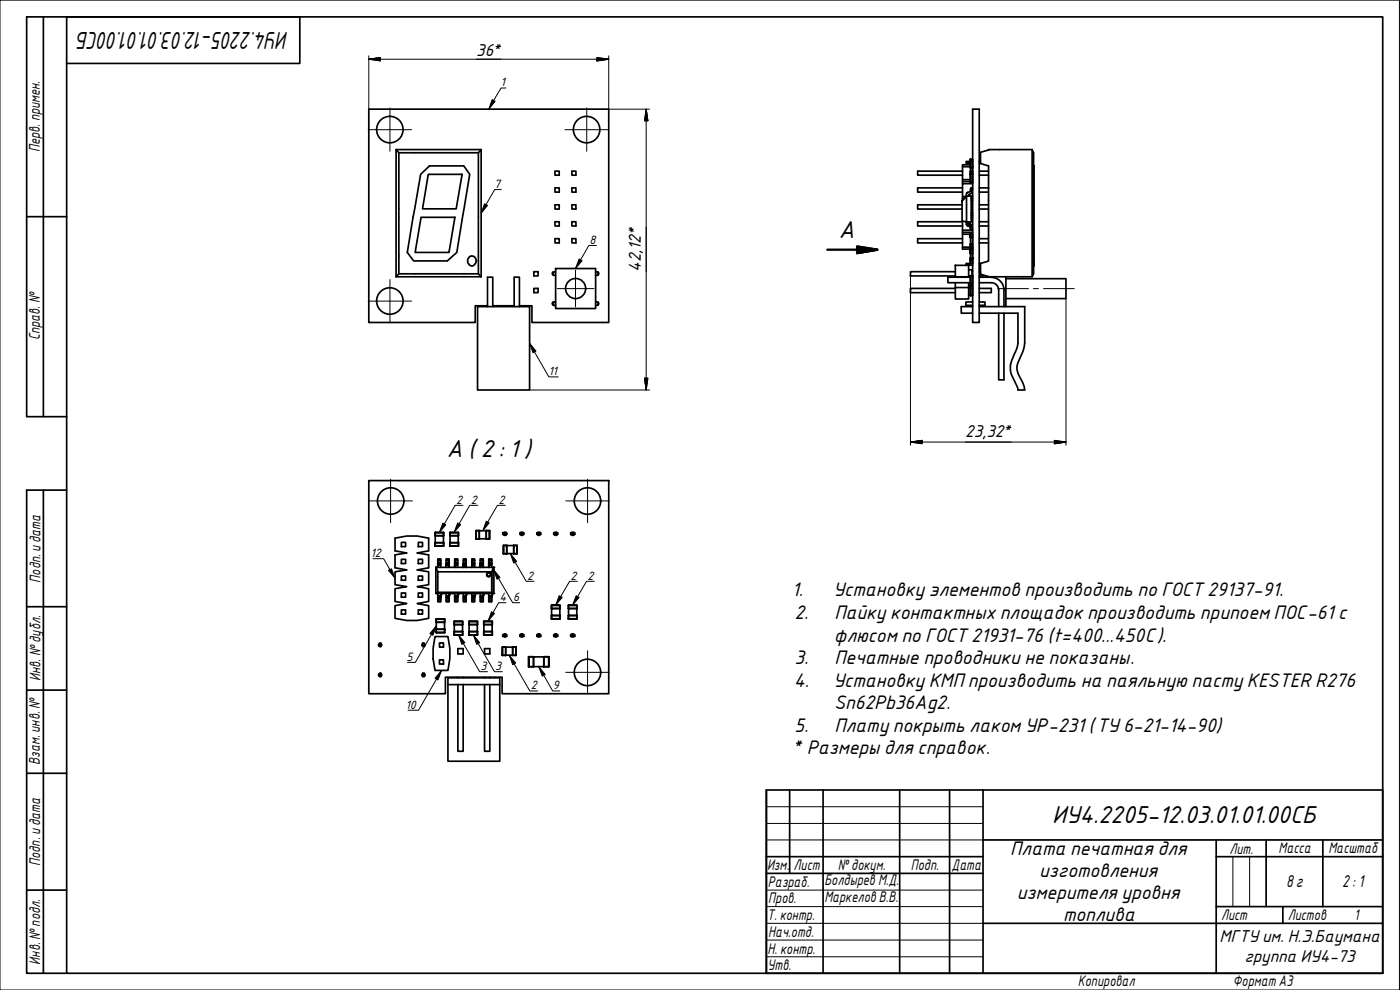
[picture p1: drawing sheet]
<svg xmlns="http://www.w3.org/2000/svg" width="420mm" height="297mm" viewBox="0 0 420 297" stroke-linecap="round" stroke-linejoin="round" font-family="sans-serif">
<g fill="none" stroke="#000" stroke-width=".51">
<path d="M291.9 32.8h2v64h-2zM118.9 44.9l.8 .9h23.9M118.9 44.9v38.1M118.9 44.9h25.5M119.7 45.8v36.4l-.8 .8M126.2 52.3l2.7-2.5h10.3l1.8 2.5-3.9 23.4-2.9 2.6h-10.1l-1.9-2.6zM128.5 52.3h10.2l-1.8 10.4h-10.1zM166.6 56.4h1.2v1.2h-1.2zM166.6 51.4h1.2v1.2h-1.2zM171.6 56.4h1.2v1.2h-1.2zM171.6 51.4h1.2v1.2h-1.2zM288.9 51.4h-13.5v1.2h13.5"/>
<path d="M288.9 56.4h-13.5v1.2h13.5M288.9 53.9v.6h2.3M288.9 50v3.9h2.3M288.9 54.5v.6M288.9 59v1.1M288.9 59.5h.5M289.9 48.4h1.1v.5h-1.1zM290 58.1l.1 .8M290.1 58.9h1.4M290.1 58.9v7.7l-1.4-.3v-6.1l1.4-1.3-1.4 1.3v.2M291 48.9h.9M291 48.4h.9"/>
<path d="M291.2 52.2h.6h-.6v2.5h.6v-2.5M291.2 50.3v-1.4v1.4h.6M291.2 47.8h.6v.6v-.5M291.2 50.3h.6v1.1h-.6M291.2 49.5h-2.3v.5h2.3M291.2 47.8v.6M291.2 54.8h.6M291.2 47.8h.6M291.3 50.3v1.1M291.5 59.5h.4M291.5 59h.4M291.6 57.9l.1-.4-.1 .4-.9 .4v.6h.8v7.7h-1.5l.7 .5v-.5"/>
<path d="M291.8 52.2v-.8l-.6 .1v3.2M291.8 52.2h.1M291.8 51.5v3.2M291.8 47.8h.1M291.8 48.9v1.4zM291.8 50.3h.1M291.8 56.3l-.1 1.2 .1-1.2-.5 .1-.1 1-1.2 .7 .2-.2M291.8 54.5h.1M291.8 53.9h.1M291.8 50h.1M291.8 49.5h.1M291.9 55.1h-3v3.9h1"/>
<path d="M293.9 48.9h.4M293.9 48.4h.4M293.9 56.4h2.8M293.9 57.6h2.8M293.9 51.4h2.8M293.9 52.6h2.8M309.8 44.9h-13.1l-2.4 .8v3.4l2.4 .7v18M309.8 44.9l.4 .9v36.4l-.4 .8h-13.1l-2.4-.7v-3.3l2.4-.7v-10.5M309.8 44.9v38.1M310.2 52.3l.1 10.4M310.3 49.8v2.5M126.4 65.2h10.1l-1.8 10.5h-10.1z"/>
<path d="M141.1 76.9a1.45 1.45 0 0 1 1.8 1.4 1.45 1.45 0 0 1-1.8 1.4 1.66 1.66 0 0 1 0-2.8zM166.6 71.6h1.2v1.3h-1.2zM166.6 66.5h1.2v1.3h-1.2zM166.6 61.5h1.2v1.2h-1.2zM171.6 71.6h1.2v1.3h-1.2zM171.6 66.5h1.2v1.3h-1.2zM171.6 61.5h1.2v1.2h-1.2zM286.7 79.6h4v3.4h-4zM288.7 61.5h-13.3v1.2h13.3M288.9 66.5h-13.5v1.3h13.5M288.9 71.6h-13.5v1.3h13.5M288.9 66.3v2.8"/>
<path d="M288.9 70.3v3.9M288.9 70.3h2.3M289.9 79h1.1v.6h-1.1zM290.5 67.3l-.5 .1 .2 .1 .3-.2-.1 .4-.2-.2 .2 .2M290.7 67.1l.5 .2-.2 .6 .2 .2 .1 .5-.1-.5-.8-.4 .6 .2-.5-.6h.7zM290.7 67.1l-.2 .2-.5-.7v.8M291 79.6h.9M291 79h.9M291.2 74.3h.6v1.7v-1h-.6h.6v-.7zM291.2 78.2h.6M291.2 76.1h.6M291.2 76v.1"/>
<path d="M291.2 76v-1v1M291.2 70.2h.6v1v-1zM291.2 74.3h.6h-.6v-1h.6v1M291.2 71.2h.6M291.2 71.2h.1M291.2 71.2v-1v1M291.2 77.4h.1M291.2 75v-.7v.7M291.2 74.2h-2.3v.5h2.3M291.2 77.5v1.5M291.3 71.2v2.1M291.3 76.1v2"/>
<path d="M291.3 69.1h-2.4v.6M291.5 65.3h.4M291.5 64.6h.4M291.5 64h.4M291.5 60.2h.4M291.6 67.5l-.4-.2 .4 .2 .2 1.6h-.5v-.5M291.8 76.1v2h-.6M291.8 76v.1M291.8 71.2v2.1h-.6M291.8 71.2h.1M291.8 77.4h.1M291.8 77.5v1.5"/>
<path d="M291.8 74.7h.1M291.8 74.2h.1M291.8 70.3h.1M291.8 69.1h.1M291.9 69.7h-3v.6M293.9 79.6h.4M293.9 79h.4M293.9 71.6h2.8M293.9 72.9h2.8M293.9 66.5h2.8M293.9 67.8h2.8M293.9 61.5h2.8"/>
<path d="M293.9 62.7h2.8M310.2 62.7v2.5M310.2 75.7h.1M310.2 79.3h.1M310.3 75.7l-.1 2.6M310.3 78.3l-.1 .6M310.3 79.3l-.1 .4M310.3 65.2v10.5M310.3 78.9v.4M310.3 79.7l-.1 .1M118.9 83h25.5M119.7 82.2h23.9l.8 .8"/>
<path d="M143.3 92h15.6v25h-15.6zM143.6 82.2v-36.4l.8-.9v38.1M146.3 92v-8.8h1.6v8.8M146.3 91.7h-3.7v5.1h-31.9v-64h72v64h-23.1v-5.1h-3.7M147.9 91.7h6.4M154.3 92v-8.8h1.6v8.8M160.2 81.5h1.3v1.3h-1.3zM160.2 86.5h1.3v1.3h-1.3zM166 81.6l-.3 .5 .3 .4M166 90.6l-.3 .5 .3 .4M166.8 90.6h-.7v1h.7M166.8 81.6h-.7v1h.7"/>
<path d="M166.8 80.6h12v12h-12zM178.8 90.6h.7v1h-.7M178.8 81.6h.7v1h-.7M179.4 90.6l.3 .5-.3 .4M179.4 81.6l.3 .5-.3 .4M286.7 86.5h-13.5v1.3h13.5M286.7 81.5h-13.5v1.3h13.5M286.7 86.3v3.4h4v-3.4M286.7 83v.2M286.7 84.8v1.5M290.7 80.9h1v1.8M290.7 84.8v1.5h-4"/>
<path d="M290.7 83h.5M290.7 86.3h.5M290.7 88.4h.5M290.7 83v.2M291.2 83.2h-6.7v1.6h6.7M291.2 82.7h.6h-.6v2.5h.6v-2.4v2.5h-.6zM291.2 88.7h.6M291.7 81.5h.2M291.8 82.7h.1M291.8 85.7v2.9h-.6v-2.9h.6l-.6-.1v3M291.8 85.6v.1M291.8 85.7v2.9"/>
<path d="M291.8 83.2h.1M291.8 84.8h.1M291.8 82.8h.1M291.8 87.8h.1M291.8 86.5h.1M291.9 92h-3.4v2h3.4M291.9 90.6h-2v1h2M293.9 92h13.6v11a15.6 15.6 0 0 1-2.1 6 4.6 4.6 0 0 0 .7 4.1l.9 1.8 .5 2.1h-2l-.1-.6-1-2.3a7 7 0 0 1-.1-7.6l.8-1.8 .4-1.7v-9h-11.6M293.9 90.6h1.7v1h-1.7M293.9 86.5h3.6v1.3h-3.6M293.9 83.2h3.6M293.9 84.8h3.6"/>
<path d="M293.9 80.6h.4M293.9 82.8h2M293.9 81.5h.4M297.5 83.2a3.8 3.8 0 0 1 3.8 3.8M297.5 84.8a2.19 2.19 0 0 1 2.2 2.2M299.7 94v20h1.6v-20M299.7 87v5M301.3 87v5M301.9 83.6h18v6h-18M301.9 83v9M110.7 144.2h72v63.9h-32v-4.9h-17v4.9h-23zM130.6 159.8v.9"/>
<path d="M130.6 159.8h2.5h-2.5v1l2.5-.1v-.9M133.2 159.8v.9M135 159.8v.9M135.1 159.8h2.4h-2.4v1l2.4-.1v-.9M137.6 159.8v.9M142.8 159.2h1v2.5M145.9 159.2h-2.1v2.5M145.9 159.2v2.5M145.9 159.2h1M146.9 159.2v2.5zM151.2 159.9l.3-.2 .4 .2M151.3 159.8h.4v.5h-.4z"/>
<path d="M151.3 159.8h-.4v.5h.4M151.7 159.8h.4v.5h-.4M156.3 159.9l.3-.2 .4 .2M156.4 159.8h.4v.5h-.4zM156.4 159.8h-.4v.5h.4M156.8 159.8h.4v.5h-.4M161.3 159.9l.4-.2 .4 .2M161.5 159.8h.4v.5h-.4zM161.5 159.8h-.4v.5h.4M161.9 159.8h.4v.5h-.4M166.4 159.9l.4-.2 .4 .2M166.6 159.8h.4v.5h-.4z"/>
<path d="M166.6 159.8h-.4v.5h.4M167 159.8h.4v.5h-.4M171.5 159.9l.4-.2 .3 .2M171.7 159.8h.4v.5h-.4zM171.7 159.8h-.4v.5h.4M172.1 159.8h.4v.5h-.4M118.6 161.5l3.4-.7h3.2l3.5 .7v3.8l-3.5 .6 3.5 .6v3.9l-3.5 .6 3.5 .6v3.8l-3.5 .6 3.5 .6v3.9l-3.5 .6 3.5 .6v3.8l-3.5 .7h-3.2l-3.4-.7v-3.8l3.4-.6-3.4-.6v-3.9l3.4-.6-3.4-.6v-3.8l3.4-.6-3.4-.6v-3.9l3.4-.6-3.4-.6zM120.5 162.7h1.2v1.3h-1.2zM120.5 167.8h1.2v1.3h-1.2zM120.5 172.8h1.2v1.3h-1.2zM120.5 177.9h1.2v1.3h-1.2zM125.5 162.7h1.3v1.3h-1.3z"/>
<path d="M125.5 167.8h1.3v1.3h-1.3zM125.5 172.8h1.3v1.3h-1.3zM125.5 177.9h1.3v1.3h-1.3zM130.6 163.8h2.6zM130.6 162.9v.9M130.6 160.8h2.5l.1 2.1-2.6-.1zM130.6 163.8v-1l2.5 .1v.9M130.8 170.2v7.8h.6h-.6l.6-.3v-6.1M130.8 170.2l.6 1.4h16.2M131.4 179l.9 .1zM131.4 167.8h.9v.4M131.4 169.1h.9v.2h-.9z"/>
<path d="M131.4 169.1v.4v-.2M131.4 169.5v.7h.9v-.7h-.9v.7h-.6M131.4 168.2v.6h.9v-.6M131.4 168.8v.3M131.4 169.7v.1M131.4 178.7v.3M131.4 179.1v.2M131.4 168.2h.9M131.4 177.7h16.2M132.3 179v-.3v.4M132.3 178v.7h-.9v-.7h.9v.7M132.3 179.3l-.9 .1"/>
<path d="M132.3 168.8v.2h-.9M132.3 167.8h-.9v.4M132.3 169v.1M132.3 169.3v.2M132.3 179.1v.3M132.3 178h1.6M133.1 160.8h.1M133.2 162.9v.9M133.9 179l.9 .1zM133.9 167.8h.9v.4M133.9 169.1h.9v.2h-.9zM133.9 169.1v.4v-.2"/>
<path d="M133.9 169.5v.7h.9v-.7h-.9v.7h-1.6M133.9 168.2v.6h.9v-.6M133.9 168.8v.3M133.9 169.7v.1M133.9 178.7v.3M133.9 179.1v.2M133.9 168.2h.9M134.8 179v-.3v.4M134.8 178v.7h-.9v-.7h.9v.7M134.8 179.3l-.9 .1M134.8 168.8v.2h-.9M134.8 167.8h-.9v.4"/>
<path d="M134.8 169v.1M134.8 169.3v.2M134.8 179.1v.3M134.8 178h1.7M135 163.8h2.6zM135 162.9v.9M135.1 160.8h2.4l.1 2.1-2.5-.1zM135.1 163.8v-1l2.4 .1v.9M136.5 179l.9 .1zM136.5 167.8h.9v.4M136.5 169.1h.9v.2h-.9zM136.5 169.1v.4v-.2"/>
<path d="M136.5 169.5v.7h.9v-.7h-.9v.7h-1.7M136.5 168.2v.6h.9v-.6M136.5 168.8v.3M136.5 169.7v.1M136.5 178.7v.3M136.5 179.1v.2M136.5 168.2h.9M137.4 179v-.3v.4M137.4 178v.7h-.9v-.7h.9v.7M137.4 179.3l-.9 .1M137.4 168.8v.2h-.9M137.4 167.8h-.9v.4"/>
<path d="M137.4 169v.1M137.4 169.3v.2M137.4 179.1v.3M137.4 178h1.7M137.5 160.8h.1M137.6 162.9v.9M139.1 179l.8 .1zM139.1 167.8h.8v.4M139.1 169.1h.8v.2h-.8zM139.1 169.1v.4v-.2M139.1 169.5v.7h.8v-.7h-.8v.7h-1.7M139.1 168.2v.6h.8v-.6"/>
<path d="M139.1 168.2h.8M139.1 168.8v.3M139.1 169.7v.1M139.1 178.7v.3M139.1 179.1v.2M139.9 179v-.3v.4M139.9 178v.7h-.8v-.7h.8v.7M139.9 179.3l-.8 .1M139.9 168.8v.2h-.8M139.9 167.8h-.8v.4M139.9 169v.1M139.9 169.3v.2"/>
<path d="M139.9 179.1v.3M139.9 178h1.7M141.6 179l.8 .1zM141.6 167.8h.8v.4M141.6 169.1h.8v.2h-.8zM141.6 169.1v.4v-.2M141.6 169.5v.7h.8v-.7h-.8v.7h-1.7M141.6 168.2v.6h.8v-.6M141.6 168.2h.8M141.6 168.8v.3M141.6 169.7v.1M141.6 178.7v.3"/>
<path d="M141.6 179.1v.2M142.4 179v-.3v.4M142.4 178v.7h-.8v-.7h.8v.7M142.4 179.3l-.8 .1M142.4 168.8v.2h-.8M142.4 167.8h-.8v.4M142.4 169v.1M142.4 169.3v.2M142.4 179.1v.3M142.4 178h1.7M143.8 161.7h.1M144.1 179l.9 .1z"/>
<path d="M144.1 167.8h.9v.4M144.1 169.1h.9v.2h-.9zM144.1 169.1v.4v-.2M144.1 169.5v.7h.9v-.7h-.9v.7h-1.7M144.1 168.2v.6h.9v-.6M144.1 168.2h.9M144.1 168.8v.3M144.1 169.7v.1M144.1 178.7v.3M144.1 179.1v.2M145 179v-.3v.4M145 178v.7h-.9v-.7h.9v.7"/>
<path d="M145 179.3l-.9 .1M145 168.8v.2h-.9M145 167.8h-.9v.4M145 169v.1M145 169.3v.2M145 179.1v.3M145 178h1.7M145.9 161.7h.1M146.1 172.4v.2M146.1 172.6l.1 .2M146.1 172.2l-.1 .2M146.2 172.2l-.1 .2"/>
<path d="M146.2 172.6v.2M146.2 172.8l.2 .2M146.4 171.9l-.3 .3M146.4 173h.3M146.4 172.9l.3 .1M146.7 179l.9 .1zM146.7 167.8h.9v.4M146.7 169.1h.9v.2h-.9zM146.7 169.1v.4v-.2M146.7 169.5v.7h.9v-.7h-.9v.7h-1.7M146.7 168.2v.6h.9v-.6M146.7 173h.2"/>
<path d="M146.7 168.2h.9M146.7 168.8v.3M146.7 169.7v.1M146.7 178.7v.3M146.7 179.1v.2M146.9 161.7h.1M146.9 161.7h-4l-.1-2.5v2.5M146.9 171.9l-.2-.1 .4 .2M146.9 171.9l.4 .3v.4M146.9 171.9h-.5l.3-.1-.6 .4M147.1 172h.1M147.1 172.8h.1"/>
<path d="M147.1 172l.1 .2M147.1 172.8l-.2 .1M147.3 172.6l-.6 .4M147.3 172.6l-.2 .2M147.3 172.2l-.1 .4M147.6 179v-.3v.4M147.6 178v.7h-.9v-.7h.9v.7M147.6 179.3l-.9 .1M147.6 168.8v.2h-.9M147.6 167.8h-.9v.4M147.6 169v.1M147.6 169.3v.2"/>
<path d="M147.6 179.1v.3M147.6 170.2h.5M148.1 170.2v7.8h-.5h.5M148.1 170.2v7.8l-.5-.3v-6.1zM151.1 166.2v-2.5v2.4l4.1 .1h-1M151.1 163.7l1-.1v2.5M151.1 160.4l.4 .2 .5-.2M151.1 160.5h.9M151.1 163.6h1M152.1 166.1l-1 .1M154.2 163.7h-2.1v2.4M154.2 166.2h.1"/>
<path d="M154.2 163.7v2.4M154.2 163.7v2.5M154.2 163.7h.9M154.2 163.6h.9M155.1 163.6l.1 2.6zM156.2 160.4l.4 .2 .5-.2M161.3 160.4l.4 .2 .4-.2M166.3 160.4l.5 .2 .4-.2M171.4 160.4l.5 .2 .4-.2M171.4 160.5h.9M113.9 193.1l-.3 .4 .3 .4M113.9 193h.4v1h-.4z"/>
<path d="M114.3 193.1l.3 .4-.3 .4M120.5 183h1.2v1.3h-1.2zM125.5 183h1.3v1.3h-1.3zM126.9 193h.4v1h-.4zM126.9 193.1l-.3 .4 .3 .4M127.3 193.1l.3 .4-.3 .4M130.6 191h3.8l.6 3.5v3.2l-.6 3.5h-3.8l-.6-3.5v-3.2zM130.9 189.8h2.6zM130.9 185.8v.9M130.9 188.8v1M130.9 185.7h2.5l-2.5 .1v.9h2.5v-1M130.9 186.7h2.5l.1 2.1h-2.6z"/>
<path d="M130.9 189.8v-1h2.5v1M131.4 180v.5h.9M131.4 180v-.6h.9v.6M131.4 180h.9M131.9 198h1.2v1.2h-1.2zM131.9 192.9h1.2v1.3h-1.2zM132.3 180v.5h-.9M133.4 186.7h.1M133.5 185.8v.9M133.5 188.8v1M133.9 180v.5h.9M133.9 180v-.6h.9v.6"/>
<path d="M133.9 180h.9M134.8 180v.5h-.9M136.3 190.5h2.6zM136.3 186.5v.9M136.3 189.5v1M136.3 186.4h2.5l-2.5 .1v.9h2.5v-1M136.3 187.4h2.5l.1 2.1h-2.6zM136.3 190.5v-1h2.5v1M136.5 180v.5h.9M136.5 180v-.6h.9v.6M136.5 180h.9M137.4 180v.5h-.9"/>
<path d="M137.4 194.6h1.6v1.6h-1.6zM138.8 187.4h.1M138.9 186.5v.9M138.9 189.5v1M139.1 180v.5h.8M139.1 180v-.6h.8v.6M139.1 180h.8M139.9 180v.5h-.8M140.7 190.5h2.6zM140.7 190.5l.1-1h2.5v1M140.8 186.4h2.5l-2.5 .1v.9h2.5v-1M140.8 187.4h2.5v2.1h-2.5z"/>
<path d="M141.6 180v.5h.8M141.6 180v-.6h.8v.6M141.6 180h.8M142.4 180v.5h-.8M143.3 187.4h.1M143.3 186.5v.9M143.3 189.5v1M144.1 180v.5h.9M144.1 180v-.6h.9v.6M144.1 180h.9M145 180v.5h-.9M145.2 190.5h2.6z"/>
<path d="M145.2 186.5v.9M145.2 189.5v1M145.2 186.4h2.5l-2.5 .1v.9h2.5v-1M145.2 187.4h2.5l.1 2.1h-2.6zM145.4 194.6h1.6v1.6h-1.6zM146.7 180v.5h.9M146.7 180v-.6h.9v.6M146.7 180h.9M147.6 180v.5h-.9M147.7 189.5h-2.5v1M147.7 187.4h.1M147.7 189.5v1"/>
<path d="M150.7 196.6v-2.4l.1 2.4h4.1M150.7 194.2l1.1-.1v2.5M150.8 194.1h1M151.1 190.5l.4-.3 .5 .3M151.2 190.9l.3 .2 .4-.2M151.3 190.4h.4v.5h-.4zM151.3 190.4h-.4v.5h.4M151.7 190.4h.4v.5h-.4M151.8 196.6h-1M153.9 194.2h.9l.1 2.4v-2.4M153.9 194.2h-2.1v2.4M153.9 196.6h.1"/>
<path d="M153.9 194.2v2.4M153.9 196.6h.9M153.9 194.1h.9M156.2 190.5l.4-.3 .5 .3M156.3 190.9l.3 .2 .4-.2M156.4 190.4h.4v.5h-.4zM156.4 190.4h-.4v.5h.4M156.8 190.4h.4v.5h-.4M158.6 197.1h1.5v2.9M158.7 197h1.4M161.3 190.5l.4-.3 .4 .3M161.3 190.9l.4 .2 .4-.2"/>
<path d="M161.5 190.4h.4v.5h-.4zM161.5 190.4h-.4v.5h.4M161.9 190.4h.4v.5h-.4M163.3 197h1.4M164.7 197v3.1zM164.7 197.1h-1.5l.1 2.9M165.5 185.7h2.6zM165.5 185.7v-1.1l2.5 .1v1M165.5 181.6h2.5l-2.5 .1v.9l2.5-.1v-.9M165.5 182.6h2.5l.1 2.1-2.6-.1zM166.3 190.5l.5-.3 .4 .3M166.4 190.9l.4 .2 .4-.2"/>
<path d="M166.6 190.4h.4v.5h-.4zM166.6 190.4h-.4v.5h.4M167 190.4h.4v.5h-.4M168 182.6h.1M168.1 181.7v.8M168.1 184.7v1M170.6 185.7h2.6zM170.6 181.7v.8M170.6 184.7v1M170.6 181.6h2.5l-2.5 .1v.9l2.5-.1v-.9M170.6 182.6h2.5l.1 2.1-2.6-.1zM170.6 185.7v-1.1l2.5 .1v1"/>
<path d="M171.4 190.5l.5-.3 .4 .3M171.5 190.9l.4 .2 .3-.2M171.7 190.4h.4v.5h-.4zM171.7 190.4h-.4v.5h.4M172.1 190.4h.4v.5h-.4M173.1 182.6h.1M173.2 181.7v.8M173.2 184.7v1M113.9 202.1l-.3 .4 .3 .5M113.9 202h.4v1h-.4zM114.3 202.1l.3 .4-.3 .5M126.9 202h.4v1h-.4z"/>
<path d="M126.9 202.1l-.3 .4 .3 .5M127.3 202.1l.3 .4-.3 .5M134.4 203.4h15.6v25h-15.6zM134.4 205.4h15.6M137.4 205.4v20h1.6v-20M137.4 203.2v.2M139 203.2v.2M145.4 205.4v20h1.6v-20M145.4 203.2v.2M147 203.2v.2M158.6 200.1v-3l.1 2.9 6 .1h-1.4M160.1 200v-2.9h3.1v3"/>
<path d="M160.1 200l-1.4 .1M163.2 200.1h.1"/>
<circle cx="117" cy="38.9" r="4"/>
<circle cx="176.1" cy="38.9" r="4"/>
<circle cx="117" cy="90.3" r="4"/>
<circle cx="172.8" cy="86.6" r="3"/>
<circle cx="117.3" cy="150.3" r="4"/>
<circle cx="176.3" cy="150.3" r="4"/>
<circle cx="176.3" cy="201.8" r="4"/>
</g>
<g fill="#000">
<circle cx="291.2" cy="50.3" r=".25"/>
<circle cx="291.8" cy="77.4" r=".25"/>
<circle cx="291.2" cy="85.7" r=".25"/>
<circle cx="132.3" cy="178.5" r=".25"/>
<circle cx="134.8" cy="178.5" r=".25"/>
<circle cx="137.4" cy="178.5" r=".25"/>
<circle cx="139.9" cy="178.5" r=".25"/>
<circle cx="142.4" cy="178.5" r=".25"/>
<circle cx="145" cy="178.5" r=".25"/>
<circle cx="146.7" cy="171.8" r=".25"/>
<circle cx="147.3" cy="172.4" r=".25"/>
<circle cx="147.6" cy="178.5" r=".25"/>
<circle cx="148.1" cy="178" r=".25"/>
<circle cx="148.1" cy="170.2" r=".25"/>
</g>
<path d="M248.3 74.9h15M257.2 74l6.1 .9-6.1 1z" fill="none" stroke="#000" stroke-width=".7"/>
<path d="M257.2 75.9l6.1-1zM257.2 74l6.1 .9-6.1 1z" fill="#000" stroke="#000" stroke-width=".7"/>
<g fill="none" stroke="#000" stroke-width=".51">
<path d="M230 237h185v55h-185zM237 237v25.1M247 237v55M270 237v55M285 237v55M295 237v55M230 257h65M295 252h120M365 257h50M365 252v40M380 252v20M397 252v20"/>
<path d="M230 262.1h65M295 277h120M365 272h50M385 272v5"/>
</g>
<path d="M230 242h65M230 247.1h65M230 252h65M370 257v15M375 257v15M230 267.1h65M230 272h65M230 277h65M230 282.1h65M230 287.1h65" fill="none" stroke="#000" stroke-width=".3"/>
<path d="M0 0h420v297h-420z" fill="none" stroke="#000" stroke-width=".3"/>
<path d="M20 5.1h395v286.9h-395z" fill="none" stroke="#000" stroke-width=".51"/>
<!-- layer: 0 -->
<g fill="#000" stroke="#000" stroke-width=".3">
<path d="M147.7 29.9l.9 .5-1.9 2.4zM145.4 61.1l.9 .5-1.9 2.4zM173.8 77.7l.9 .5-2 2.4zM158.9 103l1.9 2.3-.8 .5zM132.9 157l.9 .5-2 2.3zM137.4 156.9l.8 .5-1.9 2.4zM145.9 156.4l.9 .5-1.9 2.3zM116.6 171.1l.9-.4 1.1 2.8zM148.1 170.9l2 2.4-.9 .5zM153.2 166.1l1.9 2.4-.9 .5zM167.8 178.7l.9 .5-1.9 2.4zM172.9 178.7l.9 .5-2 2.4z"/>
<path d="M130.9 187.8l-1 2.8-.9-.5zM137.6 190.5l1.9 2.3-.9 .5zM142 190.5l2 2.3-.9 .5zM147.5 183.6l.9 .5-2 2.3zM152.8 196.6l1.9 2.3-.8 .5zM132.5 201.2l-1.1 2.8-.8-.5zM161.7 200l1.9 2.4-.8 .5z"/>
</g>
<g fill="none" stroke="#000" stroke-width=".3">
<path d="M151.8 26.4h-1.4l-2.3 3.7M150.4 56.9h-1.9l-2.6 4.5M179 73.6h-2.3l-2.5 4.4M160.4 105.6l4.3 7.5h2.8M138.9 151.6h-2.3l-3.3 5.6M143.4 151.6h-2.4l-3.2 5.5M151.6 151.6h-2.3l-2.9 5M112 167.6h3.1l1.9 3.3M149.6 173.5l4.3 7.3h2.1M154.6 168.7l3.3 5.7h2.4M173.3 174.4h-2.4l-2.6 4.6M178.4 174.4h-2.4l-2.6 4.6"/>
<path d="M129.5 190.4l-4.8 8.3h-2.4M139.1 193.1l4.9 8.4h2.3M143.5 193.1l4.9 8.4h2.3M151.8 180.8h-2.1l-1.7 3M154.3 199.2l4.7 8.1h2.4M131 203.8l-5.4 9.3h-3.1M163.2 202.6l2.7 4.7h2.1"/>
</g>
<path d="M299.4 86.6h9.3M310.1 86.6h1.6M313.2 86.6h9.2" fill="none" stroke="#000" stroke-width=".3"/>
<g fill="none" stroke="#000" stroke-width=".3">
<path d="M110.5 38.9h13M117 32.4v13M169.5 38.9h13.1M176.1 32.4v13M110.5 90.3h13M117 83.9v12.9M167.3 86.6h10.9M172.7 81.1v11M110.7 150.3h13.1M117.2 143.8v13M169.8 150.3h13M176.3 143.8v13"/>
<path d="M176.3 195.2v13.1M169.8 201.7h13"/>
</g>
<path d="M13 5.1v119.9M20 19h70v-13.9h-82v119.9h12M8 65h12M13 147.1v144.9M20 147.1h-12v144.9h12M8 182h12M8 207.1h12M8 232h12M8 267.1h12" fill="none" stroke="#000" stroke-width=".51"/>
<g fill="none" stroke="#000" stroke-width=".3">
<path d="M110.7 17.8l3.5-.5v1zM110.7 17.8h72M110.7 16.7v16.1M179.1 17.3l3.6 .5-3.6 .5zM182.7 16.7v16.1h12.2M193.9 32.8l.5 3.4h-1zM193.9 32.8v84.2M273.2 82.8v50.8M319.9 89.6v44M158.9 117h36M193.4 113.5h1l-.5 3.5zM273.2 132.6l3.5-.5v1z"/>
<path d="M273.2 132.6h46.7M316.4 132.1l3.5 .5-3.5 .5z"/>
</g>
<path d="M110.7 17.8l3.5-.5zM110.7 17.8l3.5-.5v1zM179.1 18.3l3.6-.5zM179.1 17.3l3.6 .5-3.6 .5zM193.9 32.8l.5 3.4zM193.9 32.8l.5 3.4h-1zM193.4 113.5l.5 3.5zM193.4 113.5h1l-.5 3.5zM273.2 132.6l3.5-.5zM273.2 132.6l3.5-.5v1zM316.4 133.1l3.5-.5zM316.4 132.1l3.5 .5-3.5 .5z" fill="#000" stroke="#000" stroke-width=".3"/>
<g font-size="7">
<text x="86.6" y="9.5" transform="rotate(180 86.6 9.5)">ИУ4.2205-12.03.01.01.00СБ</text>
<text x="251.8" y="71.4">A</text>
<text x="134.1" y="137.1">A (2: 1)</text>
<text x="315.7" y="247">ИУ4.2205-12.03.01.01.00СБ</text>
</g>
<g font-size="5.7">
<text x="237.7" y="178.9">1.</text>
<text x="250" y="178.9">Установку элементов производить по ГОСТ29137-91.</text>
<text x="238.4" y="185.6">2.</text>
<text x="250.4" y="185.6">Пайку контактных площадок производить припоем ПОС-61с</text>
<text x="250.3" y="192.6">флюсом по ГОСТ21931-76 (t=400...450С).</text>
<text x="238.4" y="199.3">3.</text>
<text x="250.4" y="199.3">Печатные проводники не показаны.</text>
<text x="238.3" y="206">4.</text>
<text x="250" y="206">Установку КМПпроизводить на паяльную пасту KESTER R276</text>
<text x="250.3" y="212.6">Sn62Pb36Ag2.</text>
<text x="238.4" y="219.7">5.</text>
<text x="250.4" y="219.7">Плату покрыть лаком УР-231(ТУ6-21-14-90)</text>
<text x="238" y="226.4">* Размеры для справок.</text>
<text x="303.2" y="256.4">Плата печатная для</text>
<text x="311.8" y="263.1">изготовления</text>
<text x="305.2" y="269.7">измерителя уровня</text>
<text x="319.1" y="276.4">топлива</text>
</g>
<g font-size="5">
<text x="142.9" y="16.9">36*</text>
<text x="192.3" y="81.6" transform="rotate(-90 192.3 81.6)">42,12*</text>
<text x="289.7" y="131">23,32*</text>
<text x="386" y="266.2">8г</text>
<text x="402.8" y="266.2">2: 1</text>
<text x="366" y="282.7">МГТУим. Н.Э.Баумана</text>
<text x="373.4" y="288.6">группа ИУ4-73</text>
</g>
<g font-size="4.4">
<text x="11.9" y="45.6" transform="rotate(-90 11.9 45.6)">Перв. примен.</text>
<text x="12" y="102.2" transform="rotate(-90 12 102.2)">Справ. №</text>
<text x="12.2" y="174.8" transform="rotate(-90 12.2 174.8)">Подп. идата</text>
<text x="12.2" y="204.3" transform="rotate(-90 12.2 204.3)">Инв. №дубл.</text>
<text x="12" y="229.5" transform="rotate(-90 12 229.5)">Взам. инв. №</text>
<text x="369" y="256.1">Лит.</text>
<text x="383.7" y="256.1">Масса</text>
<text x="398.7" y="256.1">Масштаб</text>
<text x="12.1" y="259.8" transform="rotate(-90 12.1 259.8)">Подп. идата</text>
<text x="230.2" y="261.1">Изм.</text>
<text x="238.2" y="261.1">Лист</text>
<text x="251.5" y="261">№докум.</text>
<text x="273.4" y="261.2">Подп.</text>
<text x="285.6" y="261.2">Дата</text>
<text x="230.4" y="266.1">Разраб.</text>
<text x="247.4" y="265.7">Болдырев М.Д.</text>
<text x="230.6" y="271.1">Пров.</text>
<text x="247.4" y="270.6">Маркелов В.В.</text>
<text x="230.3" y="276.1">Т. контр.</text>
<text x="230.5" y="281.1">Нач.отд.</text>
<text x="366.5" y="276.1">Лист</text>
<text x="386.5" y="276.1">Листов</text>
<text x="406.4" y="276">1</text>
<text x="230.4" y="286.1">Н. контр.</text>
<text x="12.1" y="289.4" transform="rotate(-90 12.1 289.4)">Инв. №подл.</text>
<text x="230.3" y="291.1">Утв.</text>
<text x="323.5" y="295.8">Копировал</text>
<text x="370" y="295.7">Формат A3</text>
</g>
<g font-size="3.5">
<text x="150.2" y="25.9">1</text>
<text x="148.3" y="56.4">7</text>
<text x="176.9" y="73.1">8</text>
<text x="164.6" y="112.6">11</text>
<text x="136.9" y="151.1">2</text>
<text x="141.3" y="151.1">2</text>
<text x="149.6" y="151.1">2</text>
<text x="111.2" y="167.1">12</text>
<text x="158.2" y="173.9">2</text>
<text x="171.3" y="173.9">2</text>
<text x="176.3" y="173.9">2</text>
<text x="149.9" y="180.3">4</text>
<text x="154.1" y="180.3">6</text>
<text x="122" y="198.2">5</text>
<text x="144.2" y="201">3</text>
<text x="148.7" y="201">3</text>
<text x="159.3" y="206.8">2</text>
<text x="165.9" y="206.8">9</text>
<text x="121.7" y="212.6">10</text>
</g>
</svg>
